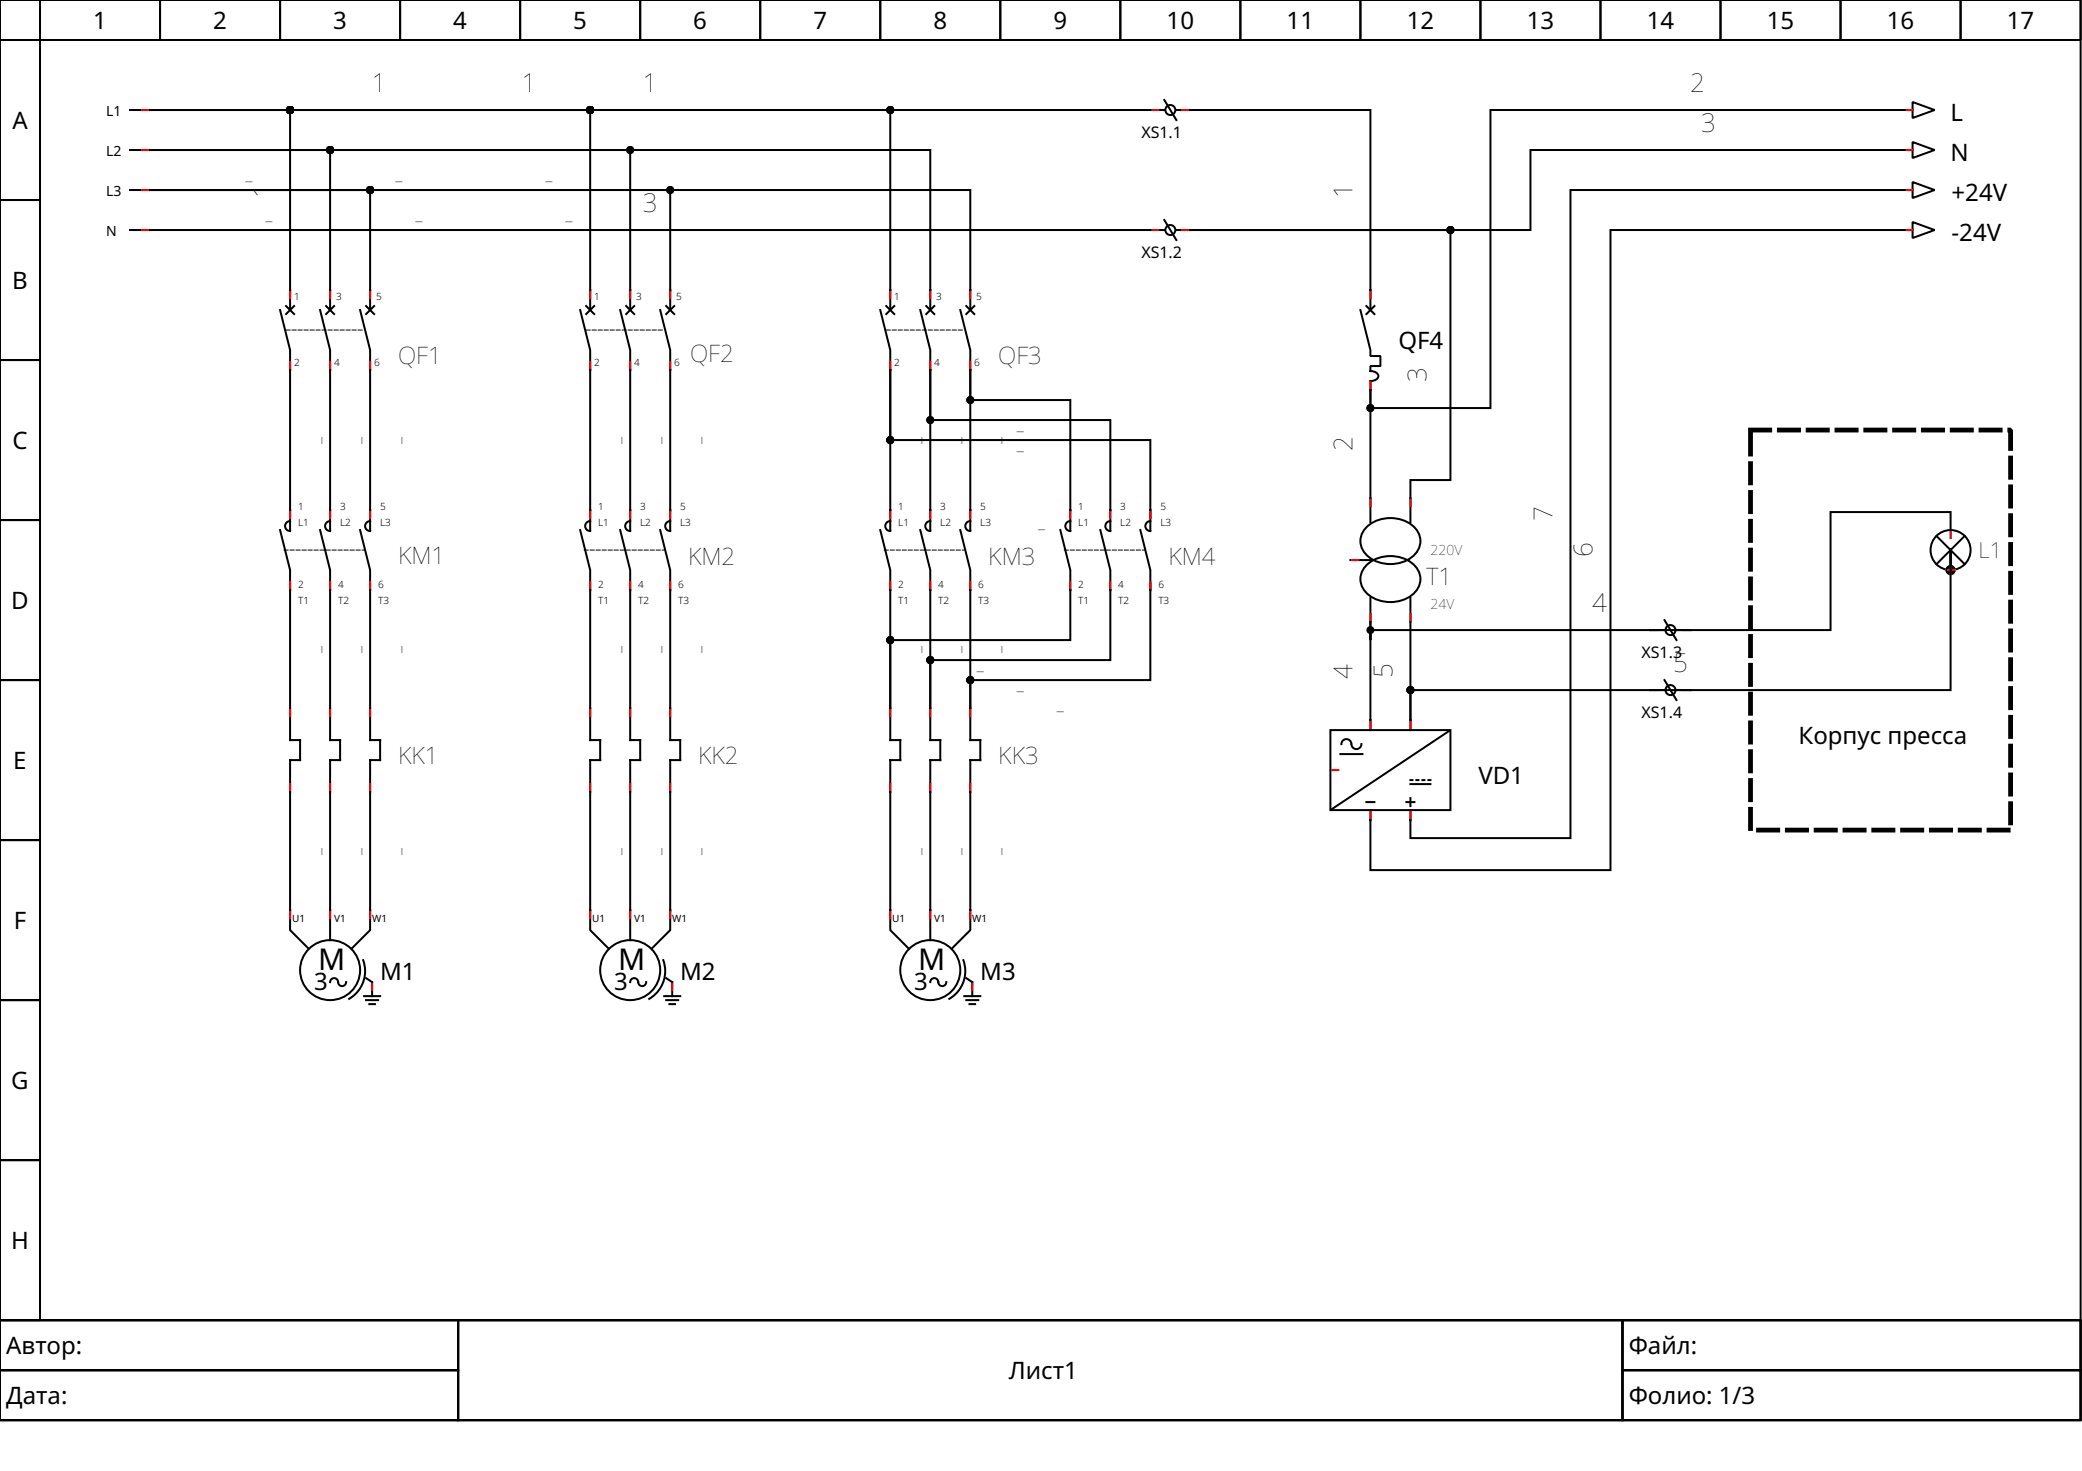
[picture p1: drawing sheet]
<svg xmlns="http://www.w3.org/2000/svg" width="297mm" height="210mm" viewBox="0 0 297 210" stroke-linecap="round" stroke-linejoin="round" font-family="sans-serif">
<g fill="none" stroke="#000" stroke-width=".29">
<path d="M0 0h296.8v188.4h-296.8zM0 0h5.7v5.7h-5.7zM5.7 0h17.1v5.7h-17.1zM22.8 0h17.2v5.7h-17.2zM40 0h17.1v5.7h-17.1zM57.1 0h17.1v5.7h-17.1zM74.2 0h17.1v5.7h-17.1zM91.3 0h17.2v5.7h-17.2zM108.5 0h17.1v5.7h-17.1zM125.6 0h17.1v5.7h-17.1zM142.7 0h17.1v5.7h-17.1zM159.8 0h17.2v5.7h-17.2z"/>
<path d="M177 0h17.1v5.7h-17.1zM194.1 0h17.1v5.7h-17.1zM211.2 0h17.1v5.7h-17.1zM228.3 0h17.2v5.7h-17.2zM245.5 0h17.1v5.7h-17.1zM262.6 0h17.1v5.7h-17.1zM279.7 0h17.1v5.7h-17.1zM0 5.7h5.7v22.8h-5.7zM18.6 15.7h2.8M21.4 15.7h105.6v28.5M21.4 15.7h20v28.5M21.4 15.7h62.8v28.5"/>
<path d="M21.4 15.7h144.7M166.1 14.3l1.7 2.8M167.8 15.7h27.7v28.5M271.7 15.7h-59.1v42.5h-17.1v-2.5M272 15.7h.9M272.9 14.6l3.1 1.1-3.1 1.1zM0 28.5h5.7v22.9h-5.7zM18.6 32.8h147.5M18.6 27.1h2.8M18.6 21.4h2.8M21.4 21.4h25.7v22.8M21.4 27.1h31.4v17.1"/>
<path d="M21.4 27.1h74.2v17.1M21.4 21.4h111.3v22.8M21.4 27.1h117v17.1M21.4 21.4h68.5v22.8M166.1 31.4l1.7 2.9M167.8 32.8h2M169.8 32.8h37.1v35.7h-5.7v2.6M271.7 32.8h-41.9v91.4h-34.3v-8.6M271.7 27.1h-47.6v92.5h-22.9v-4M271.7 21.4h-53.4v11.4h-48.5M272 27.1h.9M272 21.4h.9"/>
<path d="M272 32.8h.9M272.9 20.3l3.1 1.1-3.1 1.1zM272.9 26l3.1 1.1-3.1 1.2zM272.9 31.7l3.1 1.1-3.1 1.2zM0 51.4h5.7v22.8h-5.7zM40 44.2l1.4 5.7v25.7M40.8 43.7l1.2 1.1M42 43.7l-1.2 1.1M45.7 44.2l1.4 5.7v25.7M46.5 43.7l1.2 1.1M47.7 43.7l-1.2 1.1M51.4 44.2l1.4 5.7v25.7"/>
<path d="M52.2 43.7l1.2 1.1M53.4 43.7l-1.2 1.1M82.8 44.2l1.4 5.7v25.7M83.6 43.7l1.2 1.1M84.8 43.7l-1.2 1.1M88.5 44.2l1.4 5.7v25.7M89.3 43.7l1.2 1.1M90.5 43.7l-1.2 1.1M94.2 44.2l1.4 5.7v25.7M95 43.7l1.2 1.1M96.2 43.7l-1.2 1.1M125.6 44.2l1.4 5.7v2.9"/>
<path d="M126.4 43.7l1.2 1.1M127 52.8v22.8M127 52.8v10h37.1v12.8M127.6 43.7l-1.2 1.1M131.3 44.2l1.4 5.7v2.9M132.2 43.7l1.1 1.1M132.7 52.8v22.8M132.7 52.8v7.1h25.7v15.7M133.3 43.7l-1.1 1.1M137 44.2l1.4 5.7v2.9M137.9 43.7l1.1 1.1M138.4 52.8v22.8"/>
<path d="M138.4 52.8v4.3h14.3v18.5M139 43.7l-1.1 1.1M194.1 44.2l1.4 5.7v.9h1.4v1.4h-1.4v.7a1.01 1.01 0 0 1 1.2 .8 1.01 1.01 0 0 1-1.2 .7v1.3M194.9 43.7l1.2 1.1M195.5 55.7v15.4M196.1 43.7l-1.2 1.1M0 74.2h5.7v22.8h-5.7zM40 75.6l1.4 5.7v19.7M41.4 74.4a.71 .71 0 0 0-.7 .7 .71 .71 0 0 0 .7 .7M45.7 75.6l1.4 5.7v19.7M47.1 74.4a.71 .71 0 0 0-.7 .7 .71 .71 0 0 0 .7 .7M51.4 75.6l1.4 5.7v19.7"/>
<path d="M52.8 74.4a.71 .71 0 0 0-.7 .7 .71 .71 0 0 0 .7 .7M82.8 75.6l1.4 5.7v19.7M84.2 74.4a.71 .71 0 0 0-.7 .7 .71 .71 0 0 0 .7 .7M88.5 75.6l1.4 5.7v19.7M89.9 74.4a.71 .71 0 0 0-.7 .7 .71 .71 0 0 0 .7 .7M94.2 75.6l1.4 5.7v19.7M95.6 74.4a.71 .71 0 0 0-.7 .7 .71 .71 0 0 0 .7 .7M125.6 75.6l1.4 5.7v19.7v-9.7h25.7v-10l-1.4-5.7M127 74.4a.71 .71 0 0 0-.7 .7 .71 .71 0 0 0 .7 .7M131.3 75.6l1.4 5.7v19.7v-6.8h25.7v-12.9l-1.4-5.7M132.7 74.4a.71 .71 0 0 0-.7 .7 .71 .71 0 0 0 .7 .7M137 75.6l1.4 5.7v19.7v-4h25.7v-15.7l-1.4-5.7"/>
<path d="M138.4 74.4a.71 .71 0 0 0-.7 .7 .71 .71 0 0 0 .7 .7M152.7 74.4a.71 .71 0 0 0-.7 .7 .71 .71 0 0 0 .7 .7M158.4 74.4a.71 .71 0 0 0-.7 .7 .71 .71 0 0 0 .7 .7M164.1 74.4a.71 .71 0 0 0-.7 .7 .71 .71 0 0 0 .7 .7M193.2 79.9h2.6M194.8 75.4a5.1 5.1 0 0 1 7.1 0 2.85 2.85 0 0 1-1.1 4.5 5.1 5.1 0 0 1-6-.9 2.67 2.67 0 0 1 0-3.6zM195.5 71.4v3.1M201.2 71.4v3.1M276.3 76.5l4 4M278.3 75.6v-2.5h-17.1v16.8h-65.7v1.4v-2.5v15.4M280.3 76.5l-4 4M0 97h5.7v22.9h-5.7z"/>
<path d="M194.8 80.8a5.1 5.1 0 0 1 7.1 0 2.85 2.85 0 0 1-1.1 4.6 5.1 5.1 0 0 1-6-.9 2.67 2.67 0 0 1 0-3.7zM195.5 85.3v3.2M201.2 85.3v3.2M201.2 88.8v14M235.5 89.9h2M235.5 98.5h2M237.5 88.5l1.7 2.8M237.5 97l1.7 2.9M239.2 89.9h2M239.2 98.5h2M278.3 80.8v-2.6v20.3h-77.1v4.3M0 119.9h5.7v22.8h-5.7z"/>
<path d="M41.4 113v19.7l2.6 2.6M41.4 101.3v4.3h1.4v2.9h-1.4v4.2M47.1 113v21.1M47.1 101.3v4.3h1.4v2.9h-1.4v4.2M52.8 113v19.7l-2.6 2.6M52.8 101.3v4.3h1.4v2.9h-1.4v4.2M84.2 101.3v4.3h1.4v2.9h-1.4v4.2M84.2 113v19.7l2.6 2.6M89.9 101.3v4.3h1.4v2.9h-1.4v4.2M89.9 113v21.1M95.6 101.3v4.3h1.4v2.9h-1.4v4.2M95.6 113v19.7l-2.6 2.6"/>
<path d="M127 101.3v4.3h1.4v2.9h-1.4v4.2M127 113v19.7l2.6 2.6M132.7 101.3v4.3h1.4v2.9h-1.4v4.2M132.7 113v21.1M138.4 101.3v4.3h1.5v2.9h-1.5v4.2M138.4 113v19.7l-2.5 2.6M189.8 104.2h17.1v11.4h-17.1zM191.2 107.6h3.2M192.8 106.1a.71 .71 0 0 0-.7-.6 .71 .71 0 0 0-.7 .7M194.2 106.2a.71 .71 0 0 1-.7 .7 .71 .71 0 0 1-.7-.7M194.9 114.5h1.2M200.7 114.5h1.1"/>
<path d="M201.2 111.9h2.9M201.2 102.8v1.4M201.2 113.9v1.1M206.8 104.3l-16.9 11.2M51.8 137a4.6 4.6 0 0 1-2 5.5M52.2 139.6l.9 .5v2M94.6 137a4.6 4.6 0 0 1-2 5.5M95 139.6l.9 .5v2M137.4 137a4.6 4.6 0 0 1-2 5.5M137.9 139.6l.8 .5v2M0 142.7h5.7v22.8h-5.7zM47.1 140.1a.57 .57 0 0 1 .6-.5 .57 .57 0 0 1 .5 .5 .57 .57 0 0 0 .6 .6 .57 .57 0 0 0 .6-.6"/>
<path d="M51.9 142.1h2.3M52.2 142.7h1.7M52.7 143.3h.8M89.9 140.1a.57 .57 0 0 1 .6-.5 .57 .57 0 0 1 .6 .5 .57 .57 0 0 0 .5 .6 .57 .57 0 0 0 .6-.6M94.8 142.1h2.2M95 142.7h1.8M95.5 143.3h.8M132.7 140.1a.57 .57 0 0 1 .6-.5 .57 .57 0 0 1 .6 .5 .57 .57 0 0 0 .5 .6 .57 .57 0 0 0 .6-.6M137.6 142.1h2.3M137.9 142.7h1.7M138.3 143.3h.8M0 165.5h5.7v22.9h-5.7z"/>
<path d="M0 188.4h296.8v14.3h-296.8zM0 188.4h65.4v7.1h-65.4zM0 195.5h65.4v7.2h-65.4zM65.4 188.4h166.1v14.3h-166.1zM231.5 188.4h65.3v7.1h-65.3zM231.5 195.5h65.3v7.2h-65.3z"/>
<circle cx="167" cy="15.7" r=".71"/>
<circle cx="167" cy="32.8" r=".71"/>
<circle cx="278.3" cy="78.5" r="2.85"/>
<circle cx="238.3" cy="89.9" r=".71"/>
<circle cx="238.3" cy="98.5" r=".71"/>
<circle cx="47.1" cy="138.4" r="4.3"/>
<circle cx="89.9" cy="138.4" r="4.3"/>
<circle cx="132.7" cy="138.4" r="4.3"/>
</g>
<path d="M249.7 61.4h37.2v57.1h-37.2z" fill="none" stroke="#000" stroke-width=".69" stroke-dasharray="2.7 1.4"/>
<g fill="none" stroke="#f00" stroke-width=".29">
<path d="M20.3 15.7h1.1M164.1 15.7h1.2M168.7 15.7h1.1M271.7 15.7h1.2M20.3 27.1h1.1M20.3 32.8h1.1M20.3 21.4h1.1M164.1 32.8h1.2M168.7 32.8h1.1M271.7 27.1h1.2M271.7 32.8h1.2M271.7 21.4h1.2"/>
<path d="M41.4 41.4v1.1M41.4 51.7v1.1M47.1 41.4v1.1M47.1 51.7v1.1M52.8 41.4v1.1M52.8 51.7v1.1M84.2 41.4v1.1M84.2 51.7v1.1M89.9 41.4v1.1M89.9 51.7v1.1M95.6 41.4v1.1M95.6 51.7v1.1"/>
<path d="M127 41.4v1.1M127 51.7v1.1M132.7 41.4v1.1M132.7 51.7v1.1M138.4 41.4v1.1M138.4 51.7v1.1M195.5 41.4v1.1M195.5 54.5v1.2M41.4 72.8v1.1M47.1 72.8v1.1M52.8 72.8v1.1M84.2 72.8v1.1"/>
<path d="M89.9 72.8v1.1M95.6 72.8v1.1M127 72.8v1.1M132.7 72.8v1.1M138.4 72.8v1.1M152.7 72.8v1.1M158.4 72.8v1.1M164.1 72.8v1.1M192.7 79.9h1.1M195.5 71.1v1.1M201.2 71.1v1.1M278.3 75.6v1.2"/>
<path d="M41.4 83.1v1.1M47.1 83.1v1.1M52.8 83.1v1.1M84.2 83.1v1.1M89.9 83.1v1.1M95.6 83.1v1.1M127 83.1v1.1M132.7 83.1v1.1M138.4 83.1v1.1M152.7 83.1v1.1M158.4 83.1v1.1M164.1 83.1v1.1"/>
<path d="M195.5 87.6v1.2M201.2 87.6v1.2M235.5 89.9h1.1M235.5 98.5h1.1M240 89.9h1.2M240 98.5h1.2M277.7 81.3h1.2M278.3 80.8v1.1M41.4 101v1.2M41.4 111.9v1.1M47.1 101v1.2M47.1 111.9v1.1"/>
<path d="M52.8 101v1.2M52.8 111.9v1.1M84.2 101v1.2M84.2 111.9v1.1M89.9 101v1.2M89.9 111.9v1.1M95.6 101v1.2M95.6 111.9v1.1M127 101v1.2M127 111.9v1.1M132.7 101v1.2M132.7 111.9v1.1"/>
<path d="M138.4 101v1.2M138.4 111.9v1.1M189.8 109.9h1.1M195.5 102.8v1.1M195.5 115.9v1.1M201.2 102.8v1.1M201.2 115.9v1.1M41.4 129.9v1.1M47.1 129.9v1.1M52.8 129.9v1.1M84.2 129.9v1.1M89.9 129.9v1.1"/>
<path d="M95.6 129.9v1.1M127 129.9v1.1M132.7 129.9v1.1M138.4 129.9v1.1M53.1 140.1v1.2M95.9 140.1v1.2M138.7 140.1v1.2"/>
</g>
<g fill="none" stroke="#00f" stroke-width=".29">
<path d="M21.4 15.7h.1M164.1 15.7h.1M169.8 15.7h.1M271.7 15.7h.1M21.4 21.4h.1M21.4 27.1h.1M21.4 32.8h.1M164.1 32.8h.1M169.8 32.8h.1M271.7 21.4h.1M271.7 27.1h.1M271.7 32.8h.1"/>
<path d="M41.4 41.4h.1M41.4 52.8h.1M47.1 41.4h.1M47.1 52.8h.1M52.8 41.4h.1M52.8 52.8h.1M84.2 41.4h.1M84.2 52.8h.1M89.9 41.4h.1M89.9 52.8h.1M95.6 41.4h.1M95.6 52.8h.1"/>
<path d="M127 41.4h.1M127 52.8h.1M132.7 41.4h.1M132.7 52.8h.1M138.4 41.4h.1M138.4 52.8h.1M195.5 41.4h.1M195.5 55.7h.1M41.4 72.8h.1M47.1 72.8h.1M52.8 72.8h.1M84.2 72.8h.1"/>
<path d="M89.9 72.8h.1M95.6 72.8h.1M127 72.8h.1M132.7 72.8h.1M138.4 72.8h.1M152.7 72.8h.1M158.4 72.8h.1M164.1 72.8h.1M192.7 79.9h.1M195.5 71.1h.1M201.2 71.1h.1M278.3 75.6h.1"/>
<path d="M41.4 84.2h.1M47.1 84.2h.1M52.8 84.2h.1M84.2 84.2h.1M89.9 84.2h.1M95.6 84.2h.1M127 84.2h.1M132.7 84.2h.1M138.4 84.2h.1M152.7 84.2h.1M158.4 84.2h.1M164.1 84.2h.1"/>
<path d="M195.5 88.8h.1M201.2 88.8h.1M235.5 89.9h.1M235.5 98.5h.1M241.2 89.9h.1M241.2 98.5h.1M277.7 81.3h.1M278.3 80.8h.1M278.3 81.9h.1M278.9 81.3h.1M41.4 101h.1M41.4 113h.1"/>
<path d="M47.1 101h.1M47.1 113h.1M52.8 101h.1M52.8 113h.1M84.2 101h.1M84.2 113h.1M89.9 101h.1M89.9 113h.1M95.6 101h.1M95.6 113h.1M127 101h.1M127 113h.1"/>
<path d="M132.7 101h.1M132.7 113h.1M138.4 101h.1M138.4 113h.1M189.8 109.9h.1M195.5 102.8h.1M195.5 117h.1M201.2 102.8h.1M201.2 117h.1M41.4 129.9h.1M47.1 129.9h.1M52.8 129.9h.1"/>
<path d="M84.2 129.9h.1M89.9 129.9h.1M95.6 129.9h.1M127 129.9h.1M132.7 129.9h.1M138.4 129.9h.1M53.1 140.1h.1M95.9 140.1h.1M138.7 140.1h.1"/>
</g>
<path d="M201.2 111.3h3.4" fill="none" stroke="#000" stroke-width=".29" stroke-dasharray=".3 .6"/>
<path d="M40.8 47.1h11.1M83.6 47.1h11.2M126.4 47.1h11.2M40.5 78.5h11.4M83.3 78.5h11.5M126.2 78.5h11.4M151.8 78.5h11.5" fill="none" stroke="#000" stroke-width=".14" stroke-dasharray=".6 .3"/>
<g fill="#000" stroke="#000" stroke-width=".29">
<circle cx="41.4" cy="15.7" r=".43"/>
<circle cx="84.2" cy="15.7" r=".43"/>
<circle cx="127" cy="15.7" r=".43"/>
<circle cx="47.1" cy="21.4" r=".43"/>
<circle cx="52.8" cy="27.1" r=".43"/>
<circle cx="89.9" cy="21.4" r=".43"/>
<circle cx="95.6" cy="27.1" r=".43"/>
<circle cx="206.9" cy="32.8" r=".43"/>
<circle cx="132.7" cy="59.9" r=".43"/>
<circle cx="138.4" cy="57.1" r=".43"/>
<circle cx="195.5" cy="58.2" r=".43"/>
<circle cx="127" cy="62.8" r=".43"/>
<circle cx="127" cy="91.3" r=".43"/>
<circle cx="132.7" cy="94.2" r=".43"/>
<circle cx="138.4" cy="97" r=".43"/>
<circle cx="195.5" cy="89.9" r=".43"/>
<circle cx="201.2" cy="98.5" r=".43"/>
<circle cx="278.3" cy="81.3" r=".57"/>
</g>
<g font-size="4.3">
<text x="45.4" y="138.4">M</text>
<text x="88.2" y="138.4">M</text>
<text x="131" y="138.4">M</text>
</g>
<g font-size="3.7">
<text x="53" y="13.1">1</text>
<text x="74.4" y="13.1">1</text>
<text x="91.7" y="13.1">1</text>
<text x="241.1" y="13.1">2</text>
<text x="242.7" y="18.8">3</text>
<text x="38.8" y="28.3" transform="rotate(-90 38.8 28.3)">1</text>
<text x="192.9" y="28.3" transform="rotate(-90 192.9 28.3)">1</text>
<text x="91.7" y="30.3">3</text>
<text x="203.5" y="54.5" transform="rotate(-90 203.5 54.5)">3</text>
<text x="192.9" y="64.4" transform="rotate(-90 192.9 64.4)">2</text>
<text x="221.5" y="74.4" transform="rotate(-90 221.5 74.4)">7</text>
<text x="227.2" y="79.5" transform="rotate(-90 227.2 79.5)">6</text>
<text x="227.1" y="87.3">4</text>
<text x="238.7" y="95.9">5</text>
<text x="192.9" y="97" transform="rotate(-90 192.9 97)">4</text>
<text x="198.7" y="96.8" transform="rotate(-90 198.7 96.8)">5</text>
</g>
<g font-size="3.4">
<text x="13.3" y="4.1">1</text>
<text x="30.4" y="4.1">2</text>
<text x="47.5" y="4.1">3</text>
<text x="64.7" y="4.1">4</text>
<text x="81.8" y="4.1">5</text>
<text x="98.9" y="4.1">6</text>
<text x="116" y="4.1">7</text>
<text x="133.2" y="4.1">8</text>
<text x="150.3" y="4.1">9</text>
<text x="166.4" y="4.1">10</text>
<text x="183.6" y="4.1">11</text>
<text x="200.7" y="4.1">12</text>
<text x="217.8" y="4.1">13</text>
<text x="234.9" y="4.1">14</text>
<text x="252.1" y="4.1">15</text>
<text x="269.2" y="4.1">16</text>
<text x="286.3" y="4.1">17</text>
<text x="278.3" y="17.3">L</text>
<text x="1.8" y="18.4">A</text>
<text x="278.3" y="23">N</text>
<text x="278.4" y="28.7">+24V</text>
<text x="278.4" y="34.4">-24V</text>
<text x="1.7" y="41.2">B</text>
<text x="56.8" y="51.9">QF1</text>
<text x="98.5" y="51.7">QF2</text>
<text x="142.4" y="51.9">QF3</text>
<text x="199.5" y="49.8">QF4</text>
<text x="1.8" y="64.1">C</text>
<text x="56.8" y="80.5">KM1</text>
<text x="98.2" y="80.6">KM2</text>
<text x="141" y="80.6">KM3</text>
<text x="166.7" y="80.6">KM4</text>
<text x="203.5" y="83.5">T1</text>
<text x="1.6" y="86.9">D</text>
<text x="256.6" y="106.2">Корпус пресса</text>
<text x="1.9" y="109.7">E</text>
<text x="56.8" y="109">KK1</text>
<text x="99.6" y="109">KK2</text>
<text x="142.4" y="109">KK3</text>
<text x="210.9" y="111.9">VD1</text>
<text x="2" y="132.6">F</text>
<text x="44.8" y="141.3">3</text>
<text x="54.2" y="139.9">M1</text>
<text x="87.6" y="141.3">3</text>
<text x="97" y="139.9">M2</text>
<text x="130.4" y="141.3">3</text>
<text x="139.9" y="139.9">M3</text>
<text x="1.6" y="155.4">G</text>
<text x="1.6" y="178.2">H</text>
<text x=".9" y="193.2">Автор:</text>
<text x="143.9" y="196.8">Лист1</text>
<text x="232.4" y="193.2">Файл:</text>
<text x=".9" y="200.4">Дата:</text>
<text x="232.4" y="200.4">Фолио: 1/3</text>
</g>
<text font-size="3.1" x="282.3" y="79.6">L1</text>
<g font-size="2.6">
<text x="35" y="25.7">_</text>
<text x="56.4" y="25.7">_</text>
<text x="77.8" y="25.7">_</text>
<text x="37.9" y="31.4">_</text>
<text x="59.3" y="31.4">_</text>
<text x="80.7" y="31.4">_</text>
<text x="45.7" y="63.3" transform="rotate(-90 45.7 63.3)">_</text>
<text x="51.4" y="63.3" transform="rotate(-90 51.4 63.3)">_</text>
<text x="57.1" y="63.3" transform="rotate(-90 57.1 63.3)">_</text>
<text x="88.5" y="63.3" transform="rotate(-90 88.5 63.3)">_</text>
<text x="94.2" y="63.3" transform="rotate(-90 94.2 63.3)">_</text>
<text x="99.9" y="63.3" transform="rotate(-90 99.9 63.3)">_</text>
<text x="131.3" y="63.3" transform="rotate(-90 131.3 63.3)">_</text>
<text x="137" y="63.3" transform="rotate(-90 137 63.3)">_</text>
<text x="142.7" y="63.3" transform="rotate(-90 142.7 63.3)">_</text>
<text x="145.1" y="64.2">_</text>
<text x="145.1" y="61.4">_</text>
<text x="148.1" y="75.4">_</text>
<text x="45.7" y="93.1" transform="rotate(-90 45.7 93.1)">_</text>
<text x="51.4" y="93.1" transform="rotate(-90 51.4 93.1)">_</text>
<text x="57.1" y="93.1" transform="rotate(-90 57.1 93.1)">_</text>
<text x="88.5" y="93.1" transform="rotate(-90 88.5 93.1)">_</text>
<text x="94.2" y="93.1" transform="rotate(-90 94.2 93.1)">_</text>
<text x="99.9" y="93.1" transform="rotate(-90 99.9 93.1)">_</text>
<text x="131.3" y="93.1" transform="rotate(-90 131.3 93.1)">_</text>
<text x="137" y="93.1" transform="rotate(-90 137 93.1)">_</text>
<text x="139.4" y="95.6">_</text>
<text x="142.7" y="93.1" transform="rotate(-90 142.7 93.1)">_</text>
<text x="145.1" y="98.5">_</text>
<text x="150.8" y="101.3">_</text>
<text x="45.7" y="121.9" transform="rotate(-90 45.7 121.9)">_</text>
<text x="51.4" y="121.9" transform="rotate(-90 51.4 121.9)">_</text>
<text x="57.1" y="121.9" transform="rotate(-90 57.1 121.9)">_</text>
<text x="88.5" y="121.9" transform="rotate(-90 88.5 121.9)">_</text>
<text x="94.2" y="121.9" transform="rotate(-90 94.2 121.9)">_</text>
<text x="99.9" y="121.9" transform="rotate(-90 99.9 121.9)">_</text>
<text x="131.3" y="121.9" transform="rotate(-90 131.3 121.9)">_</text>
<text x="137" y="121.9" transform="rotate(-90 137 121.9)">_</text>
<text x="142.7" y="121.9" transform="rotate(-90 142.7 121.9)">_</text>
</g>
<g font-size="2.3">
<text x="162.8" y="19.7">XS1.1</text>
<text x="162.8" y="36.8">XS1.2</text>
<text x="234.2" y="93.9">XS1.3</text>
<text x="234.2" y="102.5">XS1.4</text>
</g>
<g font-size="2">
<text x="15.1" y="16.6">L1</text>
<text x="15.1" y="22.3">L2</text>
<text x="15.1" y="28">L3</text>
<text x="15.1" y="33.7">N</text>
<text x="204.1" y="79.2">220V</text>
<text x="204.1" y="86.9">24V</text>
</g>
<g font-size="1.4">
<text x="42" y="42.8">1</text>
<text x="48" y="42.8">3</text>
<text x="53.7" y="42.8">5</text>
<text x="84.8" y="42.8">1</text>
<text x="90.8" y="42.8">3</text>
<text x="96.5" y="42.8">5</text>
<text x="127.6" y="42.8">1</text>
<text x="133.6" y="42.8">3</text>
<text x="139.3" y="42.8">5</text>
<text x="42" y="52.2">2</text>
<text x="47.7" y="52.2">4</text>
<text x="53.4" y="52.2">6</text>
<text x="84.8" y="52.2">2</text>
<text x="90.5" y="52.2">4</text>
<text x="96.2" y="52.2">6</text>
<text x="127.6" y="52.2">2</text>
<text x="133.3" y="52.2">4</text>
<text x="139" y="52.2">6</text>
<text x="42.5" y="72.8">1</text>
<text x="42.5" y="75.1">L1</text>
<text x="48.5" y="72.8">3</text>
<text x="48.5" y="75.1">L2</text>
<text x="54.2" y="72.8">5</text>
<text x="54.2" y="75.1">L3</text>
<text x="85.3" y="72.8">1</text>
<text x="85.3" y="75.1">L1</text>
<text x="91.3" y="72.8">3</text>
<text x="91.3" y="75.1">L2</text>
<text x="97" y="72.8">5</text>
<text x="97" y="75.1">L3</text>
<text x="128.2" y="72.8">1</text>
<text x="128.2" y="75.1">L1</text>
<text x="134.1" y="72.8">3</text>
<text x="134.1" y="75.1">L2</text>
<text x="139.9" y="72.8">5</text>
<text x="139.9" y="75.1">L3</text>
<text x="153.8" y="72.8">1</text>
<text x="153.8" y="75.1">L1</text>
<text x="159.8" y="72.8">3</text>
<text x="159.8" y="75.1">L2</text>
<text x="165.5" y="72.8">5</text>
<text x="165.5" y="75.1">L3</text>
<text x="42.5" y="83.9">2</text>
<text x="48.2" y="83.9">4</text>
<text x="53.9" y="83.9">6</text>
<text x="85.3" y="83.9">2</text>
<text x="91.1" y="83.9">4</text>
<text x="96.8" y="83.9">6</text>
<text x="128.2" y="83.9">2</text>
<text x="133.9" y="83.9">4</text>
<text x="139.6" y="83.9">6</text>
<text x="153.8" y="83.9">2</text>
<text x="159.6" y="83.9">4</text>
<text x="165.3" y="83.9">6</text>
<text x="42.5" y="86.2">T1</text>
<text x="48.2" y="86.2">T2</text>
<text x="53.9" y="86.2">T3</text>
<text x="85.3" y="86.2">T1</text>
<text x="91.1" y="86.2">T2</text>
<text x="96.8" y="86.2">T3</text>
<text x="128.2" y="86.2">T1</text>
<text x="133.9" y="86.2">T2</text>
<text x="139.6" y="86.2">T3</text>
<text x="153.8" y="86.2">T1</text>
<text x="159.6" y="86.2">T2</text>
<text x="165.3" y="86.2">T3</text>
<text x="41.7" y="131.6">U1</text>
<text x="47.7" y="131.6">V1</text>
<text x="53.1" y="131.6">W1</text>
<text x="84.5" y="131.6">U1</text>
<text x="90.5" y="131.6">V1</text>
<text x="95.9" y="131.6">W1</text>
<text x="127.3" y="131.6">U1</text>
<text x="133.3" y="131.6">V1</text>
<text x="138.7" y="131.6">W1</text>
</g>
</svg>
